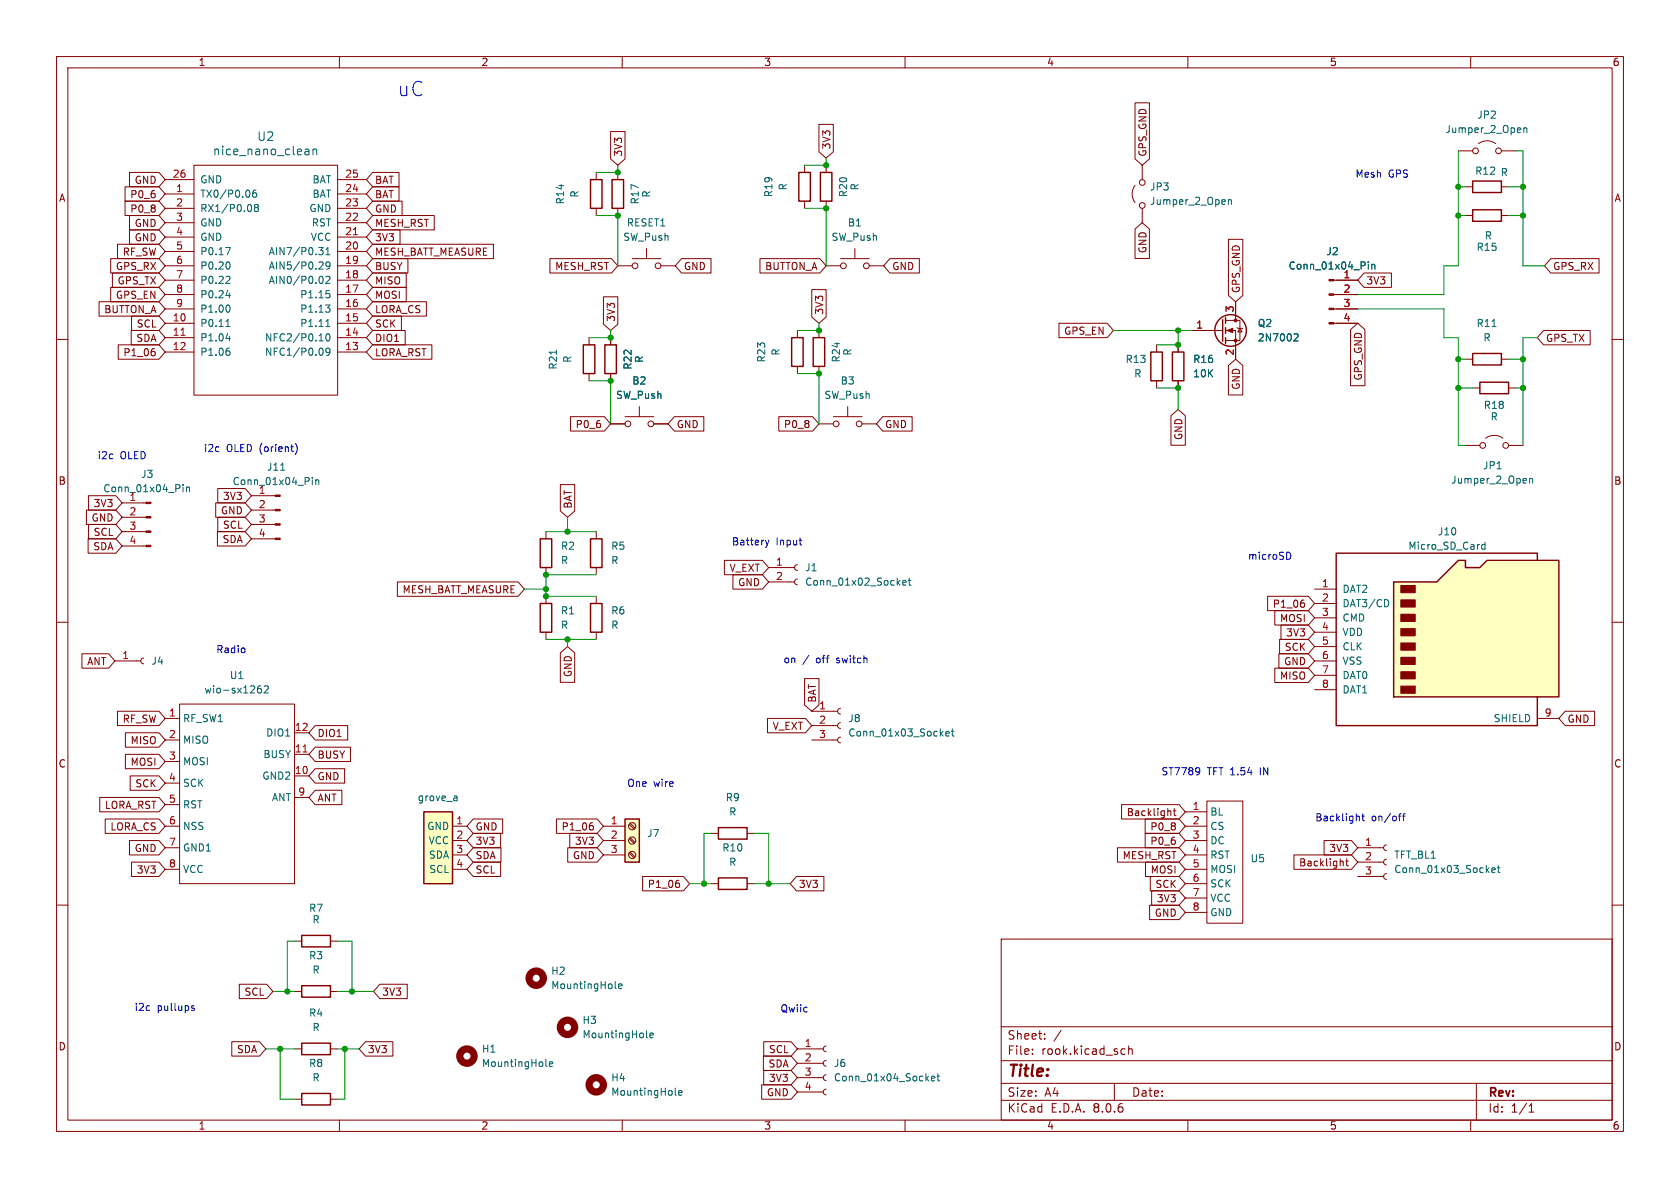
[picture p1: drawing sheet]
<svg xmlns="http://www.w3.org/2000/svg" width="297mm" height="210mm" viewBox="0 0 297 210" stroke-linecap="round" stroke-linejoin="round" font-family="sans-serif">
<g fill="none" stroke="#840000" stroke-width=".18">
<path d="M10 10h277v190h-277zM12 12h273v186h-273zM60 10v2M110 10v2M160 10v2M210 10v2M260 10v2M10 60h2M285 60h2M10 110h2M285 110h2M10 160h2"/>
<path d="M285 160h2M177 166h108v32h-108zM60 198v2M110 198v2M160 198v2M177 194.5h108M177 191.5h108M177 187.5h108M177 181.5h108M182.5 186.3v.1M182.5 185.5v.1M184.7 183.6v.1"/>
<path d="M184.7 182.8v.1M187.6 182.1l-1.3 2M197 191.5v3M198.5 185.4l.4 .1M198.9 186.3l-.4 .1M199.5 185.5l.2-.1 .4 .1 .1 .9M199.5 184.9v1.5M210 198v2M260 198v2M261 191.5v6.5M270.3 196.6h.9M270.3 195.5l.4-.4v1.5"/>
</g>
<circle cx="94.8" cy="172.9" r="1.27" fill="none" stroke="#840000" stroke-width="1.3"/>
<path d="M108.8 174.6l.1 .2M109.4 174.3l.6-.1-.1-.2-.4-.1-.1 .2v.6h.5" fill="none" stroke="#006464" stroke-width=".18"/>
<path d="M110.5 144.8h2.5v7.6h-2.5z" fill="#ffffc2"/>
<g fill="none" stroke="#840000" stroke-width=".25">
<path d="M260.3 32h5.1v2h-5.1zM260.3 37.1h5.1v2h-5.1zM140 59.7h2v5.1h-2zM143.8 59.7h2v5.1h-2zM103.1 61h2.1v5h-2.1zM106.9 61h2.1v5h-2.1zM260.3 62.5h5.1v2h-5.1zM261.6 67.6h5.1v2h-5.1zM95.5 95.3h2v5h-2zM104.4 95.3h2v5h-2zM95.5 106.7h2v5.1h-2zM110.5 144.8h2.5v7.6h-2.5z"/>
<path d="M127 146.3h5.1v2h-5.1zM127 155.2h5.1v2h-5.1zM53.3 174.2h5.1v2.1h-5.1zM53.3 165.4h5.1v2h-5.1zM53.3 184.4h5.1v2h-5.1zM53.3 193.3h5.1v2h-5.1z"/>
</g>
<g fill="none" stroke="#840000" stroke-width=".18">
<path d="M29.2 34.3h5.1M29.2 36.8h5.1M29.2 39.4h5.1M29.2 31.8h5.1M34.3 29.2h25.4v40.7h-25.4zM59.7 34.3h5.1M59.7 36.8h5.1M59.7 39.4h5.1M59.7 31.8h5.1M200.7 32.8a2.54 2.54 0 0 0 0 3M201.9 29.2v2.6M201.9 36.8v2.6"/>
<path d="M257.8 26.7h2.5M259.1 33h1.2M259.1 38.1h1.2M261.4 25.4a2.54 2.54 0 0 1 3 0M265.4 33h1.3M265.4 26.7h2.6M265.4 38.1h1.3M29.2 57.2h5.1M29.2 59.7h5.1M29.2 54.6h5.1M29.2 52.1h5.1M29.2 49.5h5.1"/>
<path d="M29.2 47h5.1M29.2 44.5h5.1M29.2 41.9h5.1M59.7 57.2h5.1M59.7 59.7h5.1M59.7 54.6h5.1M59.7 52.1h5.1M59.7 49.5h5.1M59.7 47h5.1M59.7 44.5h5.1M59.7 41.9h5.1M104.1 59.7v1.3"/>
<path d="M107.9 59.7v1.3M141 58.4v1.3M144.8 58.4v1.3M29.2 62.2h5.1M59.7 62.2h5.1M104.1 66v1.3M107.9 74.9h2.6M107.9 66v1.3M110.5 73.7h5.1M113 71.9v1.8M115.6 74.9h2.5M141 64.8v1.2"/>
<path d="M144.8 74.9h2.5M144.8 64.8v1.2M147.3 73.7h5.1M149.9 71.9v1.8M152.4 74.9h2.5M259.1 63.5h1.2M260.3 68.6h1.3M265.4 63.5h1.3M266.7 68.6h1.3M21.6 96.5h4.2M21.6 94h4.2M21.6 91.4h4.2"/>
<path d="M21.6 88.9h4.2M44.4 95.3h4.3M44.4 92.7h4.3M44.4 90.2h4.3M44.4 87.6h4.3M96.5 94v1.3M105.4 94v1.3M141 99.8l-.4 .2-.1 .3 .1 .4 .4 .1M20.3 116.8h4.6M25.4 116.3l-.4 .2-.1 .3 .1 .4 .4 .1M96.5 100.3v1.3M96.5 105.4v1.3"/>
<path d="M96.5 111.8v1.2M105.4 100.3v1.3M135.9 102.9h4.6M135.9 100.3h4.6M141 102.4l-.4 .1-.1 .4 .1 .3 .4 .2M29.2 130.8h2.5M29.2 127h2.5M29.2 134.6h2.5M29.2 138.4h2.5M31.7 124.5h20.4v31.7h-20.4zM52.1 137.2h2.5M52.1 133.4h2.5"/>
<path d="M52.1 129.5h2.5M143.5 130.8h4.6M143.5 128.3h4.6M143.5 125.7h4.6M148.6 130.3l-.4 .2-.1 .3 .1 .4 .4 .1M148.6 127.8l-.4 .1-.1 .4 .1 .3 .4 .2M148.6 125.2l-.4 .2-.1 .3 .1 .4 .4 .1M29.2 146.1h2.5M29.2 142.2h2.5M29.2 149.9h2.5M29.2 153.7h2.5M52.1 141h2.5"/>
<path d="M106.7 146.1h3.8M106.7 148.6h3.8M106.7 151.1h3.8M111.2 150.8l.9 .8M111.2 148.3l.9 .8M111.2 145.7l.9 .9M111.4 150.6l.9 .9M111.4 148.1l.9 .8M111.4 145.5l.9 .9M125.7 147.3h1.3M125.7 156.2h1.3M132.1 147.3h1.2"/>
<path d="M132.1 156.2h1.2M52.1 175.3h1.2M52.1 166.4h1.2M58.4 175.3h1.3M58.4 166.4h1.3M52.1 185.4h1.2M52.1 194.3h1.2M58.4 185.4h1.3M58.4 194.3h1.3M141 185.4h4.5M141 193h4.5M141 190.5h4.5"/>
<path d="M141 188h4.5M146 192.5l-.3 .2-.2 .3 .2 .4 .3 .1M146 190l-.3 .1-.2 .4 .2 .4 .3 .1M146 187.5l-.3 .1-.2 .4 .2 .3 .3 .2M146 184.9l-.3 .2-.2 .3 .2 .4 .3 .1"/>
<circle cx="201.9" cy="36.3" r=".51"/>
<circle cx="201.9" cy="32.3" r=".51"/>
<circle cx="260.9" cy="26.7" r=".51"/>
<circle cx="264.9" cy="26.7" r=".51"/>
<circle cx="111" cy="74.9" r=".51"/>
<circle cx="115.1" cy="74.9" r=".51"/>
<circle cx="147.8" cy="74.9" r=".51"/>
<circle cx="151.9" cy="74.9" r=".51"/>
<circle cx="111.8" cy="151.1" r=".63"/>
<circle cx="111.8" cy="146" r=".63"/>
<circle cx="111.8" cy="148.6" r=".63"/>
</g>
<g fill="none" stroke="#006464" stroke-width=".18">
<path d="M44.4 36.3l.1 .3-.1 .7M45.2 36.7l-.2-.3 .2-.3h.2l.3 .3-.3 .3M45.2 36.7l-.2 .2v.4l.2 .1 .4-.1 .1-.1v-.3l-.3-.2M45.2 36.7h.2M45.3 33.6l-.4 .1a.86 .86 0 0 0 0 1.2l.4-.2 .1-.4-.3-.2h-.3l-.1 .2M54.1 26.4h.4l.1 1M54.6 27.3l-.5 .1M54.6 26.7l-.5 .1M55.3 26.5l.3-.1h.3l.1 1M55.3 26.4v1M217.2 35.3v.8M217.2 35.4l.1-.1 .3 .1 .1 .7"/>
<path d="M269.4 22.6v.8M269.4 22.7l.2-.1 .3 .1v.7M39.9 43.8h.8l-.5 1.2M39.9 57.7h.8M39.9 59.8h.8M39.9 52.2h.8M40.2 56.6l.1-.1v1.2M40.4 46.3a.79 .79 0 0 1 0 1.3M40.4 53.9a.79 .79 0 0 1 0 1.3M40.4 48.8l.3 .3-.1 .3-.7 .7h.8M40.5 51.8v.8M40.5 59.4v.9"/>
<path d="M56.3 43.8h.8l-.4 .4 .4 .2v.4l-.2 .2h-.4M56.9 46.3l.2 .2v.3l-.8 .8h.8M56.9 48.9l.2 .4-.2 .7M57.5 53.9h.8l-.4 .5M57.6 57.7h.7M57.6 49l.5-.2 .2 .4-.8 .9h.8M57.6 44.1l.4-.3v1.2M57.6 45h.7M57.7 51.4h.6M57.8 59.1l.1-.1a.68 .68 0 0 1 .4 .6 .68 .68 0 0 1-.4 .7 .84 .84 0 0 1-.1-1.2zM57.8 56.6l.2-.1v1.2M58.1 51.9l.2 .2v.3l-.2 .2"/>
<path d="M58.1 54.4l.2 .2v.3l-.2 .3M58.3 46.8l-.2 .3-.4-.1-.1-.2 .1-.4 .4-.1 .2 .1a.84 .84 0 0 1-.3 1.2h-.3M263.8 57.7h.7M40.3 61.5h.2M40.4 62l.3 .3v.3l-.3 .2M56.4 60.3h.7M57 61.7l.1 .3-.1 .7M58.3 62.1l-.2 .2h-.4l-.1-.2 .1-.5 .4-.1 .2 .2a.84 .84 0 0 1-.3 1.1h-.3M98.4 61.9v.7M32.4 85.7v.1M32.4 86.1v.8M33 86.1v.8"/>
<path d="M33 86.2l.1-.1 .3 .1 .1 .7M49.6 83.1h.7M55.2 84.4v.1M55.2 84.8v.9M55.8 84.8v.9M55.8 84.9l.2-.1 .3 .1 .1 .8M159.6 103l.6-.1-.1-.2-.3-.1-.2 .2v.6h.5M160.6 102.6h.4M160.7 102.2v1.1l.3 .1M45.5 122l.3-.3 .3 .1 .1 .2v.3l-.2 .2-.4-.1-.1-.1M46.1 121.2l-.3 .1-.3 .5M46.7 121.4l.5-.2 .2 .4-.7 .9h.7"/>
<path d="M167.2 129.7l.6-.1v-.3h-.4l-.2 .2 .1 .6h.5M168.2 129.3h.5M168.4 128.8v1.1l.3 .2M96.5 188.4l.2 .1M97.1 188.1l.6-.1v-.2l-.4-.1-.2 .2 .1 .6h.5M114.3 183.3l.2 .2M114.9 183l.6-.1-.1-.2-.3-.1-.2 .2 .1 .6h.4M119.4 193.4l.2 .2M120 193.2l.6-.1-.1-.3h-.3l-.2 .2v.6h.5M164.7 190.7l.6-.2-.1-.2-.4-.1-.1 .2v.6h.5M165.6 190.2h.5M165.8 189.8v1.1l.3 .2"/>
</g>
<g fill="none" stroke="#840000" stroke-width="1.3">
<circle cx="82.5" cy="186.7" r="1.27"/>
<circle cx="100.3" cy="181.6" r="1.27"/>
<circle cx="105.4" cy="191.8" r="1.27"/>
</g>
<path d="M32 59.3h.7M62.5 41.5h.7M53.6 132.9h.7" fill="none" stroke="#a90000" stroke-width=".18"/>
<g fill="#840000" stroke="#840000" stroke-width=".18">
<path d="M48.7 95.1h.8v.3h-.8z"/>
<path d="M48.7 92.6h.8v.2h-.8z"/>
<path d="M48.7 90h.8v.3h-.8z"/>
<path d="M48.7 87.5h.8v.3h-.8z"/>
<path d="M25.8 96.4h.9v.2h-.9z"/>
<path d="M25.8 93.9h.9v.2h-.9z"/>
<path d="M25.8 91.3h.9v.3h-.9z"/>
<path d="M25.8 88.8h.9v.2h-.9z"/>
</g>
<path d="M74.9 143.5h5.1v12.7h-5.1z" fill="#ffffc2"/>
<g fill="none" stroke="#840000" stroke-width=".25">
<path d="M141.2 30.5h2.1v5.1h-2.1zM145 30.5h2.1v5.1h-2.1zM216.2 56.5v3.8M216.7 56.1v1.1M216.7 57.9v1M216.7 59.7v1M104.4 106.7h2v5.1h-2zM74.9 143.5h5.1v12.7h-5.1z"/>
<circle cx="217.6" cy="58.4" r="2.79"/>
</g>
<g fill="none" stroke="#840000" stroke-width=".18">
<path d="M142.2 29.2v1.3M142.2 35.6v1.2M146 29.2v1.3M146 35.6v1.2M109.2 47h2.6M111.8 45.7h5M114.3 43.9v1.8M116.8 47h2.6M146 47h2.6M148.6 45.7h5.1M151.1 43.9v1.8M153.7 47h2.5"/>
<path d="M210.8 58.4h5.4M216.7 58.4h1.7v5.1M216.7 56.6h2.5v3.6h-2.5M218.4 53.3v3.3M218.7 57.9l.1 .1h.8l.1 .2M219.2 58l.4 .7h-.8zM105.4 105.4v1.3M105.4 111.8v1.2M80 146.1h2.5M80 148.6h2.5M80 151.1h2.5M80 153.7h2.5"/>
<circle cx="112.3" cy="47" r=".51"/>
<circle cx="116.3" cy="47" r=".51"/>
<circle cx="149.1" cy="47" r=".51"/>
<circle cx="153.2" cy="47" r=".51"/>
</g>
<path d="M229 59l.4 .1 .1 .3-.8 .9h.8M80.6 140.7l.2 .2v.6M80.8 141.5h-.1M80.8 141l-.1 .1" fill="none" stroke="#006464" stroke-width=".18"/>
<g fill="#840000" stroke="#840000" stroke-width=".18">
<path d="M216.9 58.4l1-.4v.8z"/>
<circle cx="218.4" cy="60.2" r=".25"/>
<circle cx="218.4" cy="56.6" r=".25"/>
</g>
<path d="M246.4 102.9h7.6l3.8-3.8h1.3v1.2h2.5l1.3-1.2h12.7v24.1h-29.2z" fill="#ffffc2"/>
<g fill="#840000" stroke="#840000" stroke-width=".18">
<path d="M247.6 121.3h2.6v1.3h-2.6z"/>
<path d="M247.6 118.7h2.6v1.3h-2.6z"/>
<path d="M247.6 116.2h2.6v1.3h-2.6z"/>
<path d="M247.6 113.7h2.6v1.2h-2.6z"/>
<path d="M247.6 111.1h2.6v1.3h-2.6z"/>
<path d="M247.6 108.6h2.6v1.3h-2.6z"/>
<path d="M247.6 106h2.6v1.3h-2.6z"/>
<path d="M247.6 103.5h2.6v1.3h-2.6z"/>
<path d="M234.9 57h.9v.3h-.9z"/>
<path d="M234.9 54.5h.9v.2h-.9z"/>
<path d="M234.9 51.9h.9v.3h-.9z"/>
<path d="M234.9 49.4h.9v.3h-.9z"/>
</g>
<path d="M104.4 31.8h2v5h-2zM108.2 31.8h2v5h-2zM203.5 62.2h2v5.1h-2zM207.3 62.2h2v5.1h-2zM271.8 99.1v-1.3h-35.6v30.5h35.6v-5.1M246.4 102.9h7.6l3.8-3.8h1.3v1.2h2.5l1.3-1.2h12.7v24.1h-29.2z" fill="none" stroke="#840000" stroke-width=".25"/>
<g fill="none" stroke="#840000" stroke-width=".18">
<path d="M200.7 18.2h2.5v9.9l-1.3 1.1-1.2-1.1zM22.1 33h6l1.1 1.3-1.1 1.3h-6zM22.1 35.6h6l1.1 1.2-1.1 1.3h-6zM22.9 30.5h5.2l1.1 1.3-1.1 1.2h-5.2zM22.9 38.1h5.2l1.1 1.3-1.1 1.2h-5.2zM65.9 35.6h5.2v2.5h-5.2l-1.1-1.3zM65.9 30.5h4.6v2.5h-4.6l-1.1-1.2zM65.9 38.1h10.9v2.5h-10.9l-1.1-1.2zM65.9 33h4.6v2.6h-4.6l-1.1-1.3zM105.4 30.5v1.3M105.4 36.8v1.3M107.9 23.3h2.6v4.8l-1.3 1.1-1.3-1.1z"/>
<path d="M109.2 30.5v1.3M109.2 36.8v1.3M144.8 22h2.5v4.8l-1.3 1.1-1.2-1.1zM17.5 53.3h10.6l1.1 1.3-1.1 1.3h-10.6zM19.6 50.8h8.5l1.1 1.3-1.1 1.2h-8.5zM19.6 45.7h8.5l1.1 1.3-1.1 1.3h-8.5zM19.9 48.3h8.2l1.1 1.2-1.1 1.3h-8.2zM20.8 43.2h7.3l1.1 1.3-1.1 1.2h-7.3zM22.9 40.6h5.2l1.1 1.3-1.1 1.3h-5.2zM23.2 58.4h4.9l1.1 1.3-1.1 1.3h-4.9zM23.3 55.9h4.8l1.1 1.3-1.1 1.2h-4.8zM65.9 45.7h6.2v2.6h-6.2l-1.1-1.3z"/>
<path d="M65.9 58.4h5.7v2.6h-5.7l-1.1-1.3zM65.9 55.9h5.1v2.5h-5.1l-1.1-1.2zM65.9 53.3h9.5v2.6h-9.5l-1.1-1.3zM65.9 50.8h5.9v2.5h-5.9l-1.1-1.2zM65.9 48.3h5.9v2.5h-5.9l-1.1-1.3zM65.9 40.6h4.8v2.6h-4.8l-1.1-1.3zM65.9 43.2h21.3v2.5h-21.3l-1.1-1.2zM97.2 45.7h10.9l1.1 1.3-1.1 1.3h-10.9zM106.7 52.5h2.5v4.8l-1.3 1.1-1.2-1.1zM107.9 59.7v1.3M120.5 45.7h5.2v2.6h-5.2l-1.1-1.3zM134.4 45.7h10.5l1.1 1.3-1.1 1.3h-10.5z"/>
<path d="M143.5 51.2h2.6v4.8l-1.3 1.2-1.3-1.2zM157.3 45.7h5.2v2.6h-5.2l-1.1-1.3zM187.2 57.1h8.5l1.1 1.3-1.1 1.3h-8.5zM200.7 40.5l1.2-1.1 1.3 1.1v5.2h-2.5zM210.8 58.4h2.6M217.2 42.3h2.5v9.9l-1.3 1.1-1.2-1.1zM218.4 53.3v2.6M235.8 57.2h4.2M235.8 54.6h4.2M235.8 52.1h4.2M235.8 49.5h4.2M238.8 58.3l1.2-1.1 1.3 1.1v9.9h-2.5z"/>
<path d="M241.1 48.3h4.9v2.5h-4.9l-1.1-1.3zM272.9 58.4h8.2v2.6h-8.2l-1.1-1.3zM274.2 45.7h8.5v2.6h-8.5l-1.2-1.3zM20.9 61h7.2l1.1 1.2-1.1 1.3h-7.2zM27.3 62.2l.1 .2-.1 .4M65.9 61h10.4v2.5h-10.4l-1.1-1.3zM100.8 73.7h6l1.1 1.2-1.1 1.3h-6zM107.9 74.9h2.6M107.9 66v1.3M115.6 74.9h2.5M119.2 73.7h5.2v2.5h-5.2l-1.1-1.3zM137.7 73.7h6l1.1 1.2-1.1 1.3h-6z"/>
<path d="M156.1 73.7h5.2v2.5h-5.2l-1.2-1.3zM204.5 61v1.2M204.5 67.3v1.3M207 73.5l1.3-1.1 1.3 1.1v5.2h-2.6zM208.3 61v1.2M208.3 67.3v1.3M217.2 64.6l1.2-1.1 1.3 1.1v5.2h-2.5zM218.4 61v2.5M259.1 78.7h2.5M262.6 77.5a2.54 2.54 0 0 1 3.1 0M266.7 78.7h2.5M15.3 90.2h5.2l1.1 1.2-1.1 1.3h-5.2z"/>
<path d="M15.6 95.2h4.9l1.1 1.3-1.1 1.3h-4.9zM15.6 87.6h4.9l1.1 1.3-1.1 1.3h-4.9zM15.6 92.7h4.9l1.1 1.3-1.1 1.3h-4.9zM38.1 88.9h5.2l1.1 1.3-1.1 1.2h-5.2zM38.4 94h4.9l1.1 1.3-1.1 1.2h-4.9zM38.5 91.4h4.8l1.1 1.3-1.1 1.3h-4.8zM38.5 86.4h4.8l1.1 1.2-1.1 1.3h-4.8zM99.1 85.7h2.5v4.6l-1.3 1.1-1.2-1.1zM128.1 99.1h6.7l1.1 1.2-1.1 1.3h-6.7zM14.5 115.6h4.7l1.1 1.2-1.1 1.3h-4.7zM70.2 102.9h21.4l1.1 1.2-1.1 1.3h-21.4zM99.1 115.4l1.2-1.1 1.3 1.1v5.2h-2.5z"/>
<path d="M129.6 101.6h5.2l1.1 1.3-1.1 1.2h-5.2zM142.2 120h2.6v4.6l-1.3 1.1-1.3-1.1zM224.1 105.4h7.2l1.1 1.3-1.1 1.3h-7.2zM225.4 107.9h5.9l1.1 1.3-1.1 1.3h-5.9zM225.4 118.1h5.9l1.1 1.3-1.1 1.3h-5.9zM226.1 115.6h5.2l1.1 1.2-1.1 1.3h-5.2zM226.2 113h5.1l1.1 1.3-1.1 1.3h-5.1zM226.5 110.5h4.8l1.1 1.3-1.1 1.2h-4.8zM230.5 106.6l.1 .2-.1 .5M232.4 104.1h3.8M232.4 106.7h3.8M232.4 109.2h3.8"/>
<path d="M232.4 111.8h3.8M232.4 114.3h3.8M232.4 116.8h3.8M232.4 119.4h3.8M20.8 125.7h7.3l1.1 1.3-1.1 1.3h-7.3zM22.2 129.5h5.9l1.1 1.3-1.1 1.3h-5.9zM22.2 133.3h5.9l1.1 1.3-1.1 1.3h-5.9zM23 137.2h5.1l1.1 1.2-1.1 1.3h-5.1zM55.7 132.1h6.3v2.5h-6.3l-1.1-1.2zM55.7 135.9h5.2v2.5h-5.2l-1.1-1.2zM55.7 128.3h5.8v2.5h-5.8l-1.1-1.3zM55.7 139.7h4.7v2.5h-4.7l-1.1-1.2z"/>
<path d="M135.7 127h6.7l1.1 1.3-1.1 1.2h-6.7zM232.4 121.9h3.8M271.8 127h3.8M276.7 125.7h5.2v2.6h-5.2l-1.1-1.3zM17.6 141h10.5l1.1 1.2-1.1 1.3h-10.5zM18.6 144.8h9.5l1.1 1.3-1.1 1.2h-9.5zM22.9 148.6h5.2l1.1 1.3-1.1 1.2h-5.2zM23.3 152.4h4.8l1.1 1.3-1.1 1.2h-4.8zM83.7 147.3h4.8v2.6h-4.8l-1.2-1.3zM83.7 144.8h5.2v2.5h-5.2l-1.2-1.2zM83.7 152.4h4.8v2.5h-4.8l-1.2-1.2zM83.7 149.9h4.9v2.5h-4.9l-1.2-1.3z"/>
<path d="M98.4 144.8h7.2l1.1 1.3-1.1 1.2h-7.2zM100.4 149.9h5.2l1.1 1.2-1.1 1.3h-5.2zM100.7 147.3h4.9l1.1 1.3-1.1 1.3h-4.9zM104.8 146l.1 .2-.1 .5M113.6 154.9h7.2l1.1 1.3-1.1 1.3h-7.2zM120 156.2l.1 .1-.1 .5M140.8 154.9h4.9v2.6h-4.9l-1.1-1.3zM197.5 149.9h10.9l1.1 1.2-1.1 1.3h-10.9zM198.3 142.2h10.1l1.1 1.3-1.1 1.3h-10.1zM202.4 147.3h6l1.1 1.3-1.1 1.3h-6zM202.4 144.8h6l1.1 1.3-1.1 1.2h-6zM202.5 152.4h5.9l1.1 1.3-1.1 1.2h-5.9z"/>
<path d="M203.4 154.9h5l1.1 1.3-1.1 1.3h-5zM203.6 157.5h4.8l1.1 1.3-1.1 1.2h-4.8zM206.8 143.3l.2 .2v.7M207.4 143.3h.5M207.6 142.9v1.1l.3 .2M209.5 143.5h3.9M209.5 146.1h3.9M209.5 148.6h3.9M209.5 151.1h3.9M209.5 153.7h3.9M209.5 156.2h3.9M209.5 158.8h3.9"/>
<path d="M213.4 141.6h6.3v21.6h-6.3zM228.8 151.1h10.1l1.1 1.3-1.1 1.3h-10.1zM234.1 148.6h4.8l1.1 1.3-1.1 1.2h-4.8zM237.3 152.2l.2 .2v.7M237.9 152.2h.5M238.1 151.8v1.1l.3 .2M240 154.9h4.6M240 152.4h4.6M240 149.9h4.6M245.1 154.4l-.3 .2-.2 .3 .2 .4 .3 .1M245.1 151.9l-.3 .1-.2 .4 .2 .4 .3 .1M245.1 149.4l-.3 .1-.2 .4 .2 .3 .3 .2"/>
<path d="M42.3 174h4.8l1.2 1.3-1.2 1.2h-4.8zM67.2 174h4.8v2.5h-4.8l-1.2-1.2zM203.2 160h5.2l1.1 1.3-1.1 1.3h-5.2zM209.5 161.3h3.9M41 184.1h4.9l1.1 1.3-1.1 1.3h-4.9zM64.6 184.1h4.9v2.6h-4.9l-1.1-1.3zM134.7 191.8h5.2l1.1 1.2-1.1 1.3h-5.2zM135 186.7h4.9l1.1 1.3-1.1 1.2h-4.9zM135 184.1h4.9l1.1 1.3-1.1 1.3h-4.9zM135 189.2h4.9l1.1 1.3-1.1 1.3h-4.9z"/>
<circle cx="262.1" cy="78.7" r=".51"/>
<circle cx="266.2" cy="78.7" r=".51"/>
</g>
<g fill="none" stroke="#006464" stroke-width=".18">
<path d="M229 59l.4 .1 .1 .3-.8 .9h.8M241.9 46.3v.1M241.9 46.7v.9M242.5 46.7v.9M242.5 46.8l.2-.1 .3 .1 .1 .8M261.9 96.9l.3 .2 .3-.1M262.5 95.8v1.3M262.5 96.3h-.3l-.3 .2M270.4 84.6v.8M270.4 84.7l.2-.1h.3l.1 .8M245.3 106.1l.2 .4-.2 .7M263.7 153.8l.6-.1v-.2l-.4-.1-.2 .2 .1 .6h.5"/>
<path d="M264.7 153.4h.5M264.9 153v1.1l.3 .1"/>
</g>
<g fill="none" stroke="#0000c2" stroke-width=".18">
<path d="M52.2 78.4a1.46 1.46 0 0 1 0 1.9M135.3 95.5l.3 .8M135.6 96.3l-.1 .4M135.9 95.5l-.3 .8M141.3 95.5h.4M141.6 96.3h.1M227.8 97.6a.68 .68 0 0 1 .4 .6 .68 .68 0 0 1-.4 .7M43.3 114.7v.6M211.9 135.7l.1 .1a1.07 1.07 0 0 1-.1 1.1M212.1 136.3l-.2 .2M240.1 144.3l.2 .1v.7M240.7 144.3h.5"/>
<path d="M240.9 143.8v1.1l.3 .2M247.2 144.3h.5M247.7 143.8l-.3 .2M247.9 144.3h.5M248.4 143.8l-.3 .2v1.1M33.9 178.2l.4 .1 .1 .2-.2 .1h-.4M33.9 177.9h.4"/>
</g>
<g fill="none" stroke="#009600" stroke-width=".18">
<path d="M105.4 38.1h3.8v8.9M109.2 29.2v1.3h-3.8M142.2 36.8h3.8v10.2M146 27.9v1.3h-3.8M257.8 38.1h1.3M257.8 26.7v20.3h-2.5v5.1h-15.3M257.8 33h1.3M266.7 38.1h2.5M266.7 33h2.5M268 26.7h1.2v20.3h3.8M107.9 58.4v1.3h-3.8M144.8 57.2v1.2h-3.8"/>
<path d="M196.8 58.4h14M208.3 58.4v2.6h-3.8M240 54.6h15.3v5.1h2.5v19h1.3M271.8 59.7h-2.6v19M104.1 67.3h3.8v7.6M141 66h3.8v8.9M204.5 68.6h3.8v3.8M257.8 68.6h2.5M257.8 63.5h1.3M266.7 63.5h2.5M268 68.6h1.2M96.5 94h8.9"/>
<path d="M100.3 91.4v2.6M92.7 104.1h3.8M96.5 113h8.9M100.3 113v1.3M105.4 101.6h-8.9v3.8h8.9M121.9 156.2h3.8M125.7 147.3h-1.2v8.9M133.3 147.3h2.6v8.9M133.3 156.2h6.4M48.3 175.3h3.8M52.1 166.4h-1.3v8.9M59.7 166.4h2.5v8.9"/>
<path d="M59.7 175.3h6.3M47 185.4h5.1M49.5 185.4v8.9h2.6M59.7 185.4h3.8M61 185.4v8.9h-1.3"/>
</g>
<g fill="#009600" stroke="#009600" stroke-width=".18">
<circle cx="109.2" cy="38.1" r=".46"/>
<circle cx="109.2" cy="30.5" r=".46"/>
<circle cx="144.8" cy="58.4" r=".46"/>
<circle cx="107.9" cy="59.7" r=".46"/>
<circle cx="62.2" cy="175.3" r=".46"/>
<circle cx="50.8" cy="175.3" r=".46"/>
<circle cx="100.3" cy="113" r=".46"/>
<circle cx="100.3" cy="94" r=".46"/>
<circle cx="96.5" cy="105.4" r=".46"/>
<circle cx="107.9" cy="67.3" r=".46"/>
<circle cx="144.8" cy="66" r=".46"/>
<circle cx="96.5" cy="101.6" r=".46"/>
<circle cx="96.5" cy="104.1" r=".46"/>
<circle cx="49.5" cy="185.4" r=".46"/>
<circle cx="61" cy="185.4" r=".46"/>
<circle cx="135.9" cy="156.2" r=".46"/>
<circle cx="124.5" cy="156.2" r=".46"/>
<circle cx="257.8" cy="38.1" r=".46"/>
<circle cx="257.8" cy="33" r=".46"/>
<circle cx="269.2" cy="33" r=".46"/>
<circle cx="269.2" cy="38.1" r=".46"/>
<circle cx="257.8" cy="63.5" r=".46"/>
<circle cx="269.2" cy="63.5" r=".46"/>
<circle cx="269.2" cy="68.6" r=".46"/>
<circle cx="208.3" cy="61" r=".46"/>
<circle cx="208.3" cy="68.6" r=".46"/>
<circle cx="257.8" cy="68.6" r=".46"/>
<circle cx="146" cy="36.8" r=".46"/>
<circle cx="146" cy="29.2" r=".46"/>
<circle cx="208.3" cy="58.4" r=".46"/>
</g>
<text font-size="3.5" fill="#0000c2" x="70.3" y="17.3">uC</text>
<text font-size="2.8" fill="#840000" x="178" y="190.9">Title:</text>
<g font-size="2.1" fill="#006464">
<text x="37.6" y="27.7">nice_nano_clean</text>
<text x="45.4" y="25.1">U2</text>
</g>
<g font-size="2.1" fill="#840000">
<text x="178" y="184">Sheet:</text>
<text x="178" y="186.7">File:</text>
<text x="184.1" y="186.7">rook.kicad_sch</text>
<text x="178" y="196.9">KiCad</text>
<text x="178" y="194.1">Size:</text>
<text x="184.7" y="194.1">A4</text>
<text x="185.7" y="196.9">E.D.A.</text>
<text x="193.3" y="196.9">8.0.6</text>
<text x="200" y="194.1">Date:</text>
<text x="263" y="194.3">Rev:</text>
<text x="263" y="196.9">Id:</text>
<text x="267.1" y="196.9">1/1</text>
</g>
<g font-size="1.8" fill="#840000">
<text x="35" y="11.9">1</text>
<text x="85" y="11.9">2</text>
<text x="135" y="11.9">3</text>
<text x="185" y="11.9">4</text>
<text x="235" y="11.9">5</text>
<text x="285" y="11.9">6</text>
<text x="110.2" y="27.8" transform="rotate(-90 110.2 27.8)">3V3</text>
<text x="147" y="26.5" transform="rotate(-90 147 26.5)">3V3</text>
<text x="202.9" y="27.8" transform="rotate(-90 202.9 27.8)">GPS_GND</text>
<text x="10.3" y="35.9">A</text>
<text x="22.9" y="35.2">P0_6</text>
<text x="23.7" y="32.7">GND</text>
<text x="66.2" y="32.7">BAT</text>
<text x="66.2" y="35.2">BAT</text>
<text x="285.3" y="35.9">A</text>
<text x="22.9" y="37.8">P0_8</text>
<text x="23.7" y="40.3">GND</text>
<text x="66.2" y="37.8">GND</text>
<text x="66.2" y="40.3">MESH_RST</text>
<text x="20.4" y="47.9">GPS_RX</text>
<text x="21.6" y="45.4">RF_SW</text>
<text x="23.7" y="42.9">GND</text>
<text x="66.2" y="47.9">BUSY</text>
<text x="66.2" y="42.9">3V3</text>
<text x="66.2" y="45.4">MESH_BATT_MEASURE</text>
<text x="98" y="47.9">MESH_RST</text>
<text x="120.8" y="47.9">GND</text>
<text x="135.2" y="47.9">BUTTON_A</text>
<text x="157.6" y="47.9">GND</text>
<text x="202.9" y="44.9" transform="rotate(-90 202.9 44.9)">GND</text>
<text x="274.5" y="47.9">GPS_RX</text>
<text x="20.4" y="53">GPS_EN</text>
<text x="20.7" y="50.5">GPS_TX</text>
<text x="66.2" y="53">MOSI</text>
<text x="66.2" y="50.5">MISO</text>
<text x="219.4" y="51.9" transform="rotate(-90 219.4 51.9)">GPS_GND</text>
<text x="241.5" y="50.5">3V3</text>
<text x="18.3" y="55.6">BUTTON_A</text>
<text x="24.1" y="58.1">SCL</text>
<text x="66.2" y="58.1">SCK</text>
<text x="66.2" y="55.6">LORA_CS</text>
<text x="108.9" y="57" transform="rotate(-90 108.9 57)">3V3</text>
<text x="145.7" y="55.7" transform="rotate(-90 145.7 55.7)">3V3</text>
<text x="188" y="59.4">GPS_EN</text>
<text x="21.7" y="63.2">P1_06</text>
<text x="24" y="60.6">SDA</text>
<text x="66.2" y="63.2">LORA_RST</text>
<text x="66.2" y="60.6">DIO1</text>
<text x="273.2" y="60.6">GPS_TX</text>
<text x="219.4" y="69" transform="rotate(-90 219.4 69)">GND</text>
<text x="241" y="67.4" transform="rotate(-90 241 67.4)">GPS_GND</text>
<text x="101.7" y="75.9">P0_6</text>
<text x="119.5" y="75.9">GND</text>
<text x="138.5" y="75.9">P0_8</text>
<text x="156.4" y="75.9">GND</text>
<text x="209.2" y="77.9" transform="rotate(-90 209.2 77.9)">GND</text>
<text x="10.3" y="85.9">B</text>
<text x="16.5" y="89.9">3V3</text>
<text x="39.3" y="88.6">3V3</text>
<text x="285.3" y="85.9">B</text>
<text x="16.1" y="92.4">GND</text>
<text x="16.5" y="94.9">SCL</text>
<text x="38.9" y="91.1">GND</text>
<text x="39.3" y="93.7">SCL</text>
<text x="101.3" y="90" transform="rotate(-90 101.3 90)">BAT</text>
<text x="16.4" y="97.5">SDA</text>
<text x="39.2" y="96.2">SDA</text>
<text x="128.9" y="101.3">V_EXT</text>
<text x="71.1" y="105.1">MESH_BATT_MEASURE</text>
<text x="130.4" y="103.8">GND</text>
<text x="224.9" y="107.6">P1_06</text>
<text x="226.2" y="110.2">MOSI</text>
<text x="227.3" y="112.7">3V3</text>
<text x="15.3" y="117.8">ANT</text>
<text x="101.3" y="119.8" transform="rotate(-90 101.3 119.8)">GND</text>
<text x="226.9" y="117.8">GND</text>
<text x="227" y="115.3">SCK</text>
<text x="144.5" y="124.3" transform="rotate(-90 144.5 124.3)">BAT</text>
<text x="226.2" y="120.3">MISO</text>
<text x="21.6" y="128">RF_SW</text>
<text x="23" y="131.8">MISO</text>
<text x="56" y="130.5">DIO1</text>
<text x="136.5" y="129.2">V_EXT</text>
<text x="277" y="128">GND</text>
<text x="10.3" y="135.9">C</text>
<text x="23" y="135.6">MOSI</text>
<text x="56" y="134.3">BUSY</text>
<text x="285.3" y="135.9">C</text>
<text x="18.4" y="143.2">LORA_RST</text>
<text x="23.8" y="139.4">SCK</text>
<text x="56" y="138.1">GND</text>
<text x="56" y="141.9">ANT</text>
<text x="19.4" y="147">LORA_CS</text>
<text x="84" y="149.5">3V3</text>
<text x="84" y="147">GND</text>
<text x="99.2" y="147">P1_06</text>
<text x="101.5" y="149.5">3V3</text>
<text x="199.1" y="144.5">Backlight</text>
<text x="203.3" y="149.5">P0_6</text>
<text x="203.3" y="147">P0_8</text>
<text x="23.7" y="150.8">GND</text>
<text x="24.1" y="154.6">3V3</text>
<text x="84" y="154.6">SCL</text>
<text x="84" y="152.1">SDA</text>
<text x="101.2" y="152.1">GND</text>
<text x="198.4" y="152.1">MESH_RST</text>
<text x="203.3" y="154.6">MOSI</text>
<text x="229.6" y="153.4">Backlight</text>
<text x="234.9" y="150.8">3V3</text>
<text x="114.4" y="157.2">P1_06</text>
<text x="141.1" y="157.2">3V3</text>
<text x="204.2" y="157.2">SCK</text>
<text x="204.4" y="159.7">3V3</text>
<text x="204" y="162.2">GND</text>
<text x="43.1" y="176.2">SCL</text>
<text x="67.5" y="176.2">3V3</text>
<text x="10.3" y="185.9">D</text>
<text x="285.3" y="185.9">D</text>
<text x="41.8" y="186.4">SDA</text>
<text x="64.9" y="186.4">3V3</text>
<text x="135.8" y="188.9">SDA</text>
<text x="135.8" y="186.4">SCL</text>
<text x="135.8" y="191.5">3V3</text>
<text x="135.5" y="194">GND</text>
<text x="35" y="199.9">1</text>
<text x="85" y="199.9">2</text>
<text x="135" y="199.9">3</text>
<text x="185" y="199.9">4</text>
<text x="235" y="199.9">5</text>
<text x="285" y="199.9">6</text>
</g>
<g font-size="1.8" fill="#006464">
<text x="255.4" y="23.7">Jumper_2_Open</text>
<text x="261.1" y="21.2">JP2</text>
<text x="35.3" y="35.2">TX0/P0.06</text>
<text x="35.3" y="32.6">GND</text>
<text x="55.1" y="35.2">BAT</text>
<text x="55.1" y="32.6">BAT</text>
<text x="102.5" y="35" transform="rotate(-90 102.5 35)">R</text>
<text x="115.2" y="35" transform="rotate(-90 115.2 35)">R</text>
<text x="136.8" y="35" transform="rotate(-90 136.8 35)">R19</text>
<text x="139.3" y="33.8" transform="rotate(-90 139.3 33.8)">R</text>
<text x="150" y="35" transform="rotate(-90 150 35)">R20</text>
<text x="152" y="33.8" transform="rotate(-90 152 33.8)">R</text>
<text x="203.2" y="33.9">JP3</text>
<text x="260.7" y="31.1">R12</text>
<text x="265.2" y="31.3">R</text>
<text x="35.3" y="37.7">RX1/P0.08</text>
<text x="35.3" y="40.2">GND</text>
<text x="54.6" y="37.7">GND</text>
<text x="55" y="40.2">RST</text>
<text x="99.9" y="36.2" transform="rotate(-90 99.9 36.2)">R14</text>
<text x="110.7" y="40.2">RESET1</text>
<text x="113.1" y="36.2" transform="rotate(-90 113.1 36.2)">R17</text>
<text x="149.8" y="40.2">B1</text>
<text x="203.2" y="36.4">Jumper_2_Open</text>
<text x="35.3" y="42.8">GND</text>
<text x="35.3" y="45.3">P0.17</text>
<text x="35.3" y="47.9">P0.20</text>
<text x="47.4" y="47.9">AIN5/P0.29</text>
<text x="47.4" y="45.3">AIN7/P0.31</text>
<text x="54.8" y="42.8">VCC</text>
<text x="110.1" y="42.8">SW_Push</text>
<text x="146.9" y="42.8">SW_Push</text>
<text x="227.7" y="47.9">Conn_01x04_Pin</text>
<text x="234.4" y="45.3">J2</text>
<text x="260.9" y="44.6">R15</text>
<text x="262.4" y="42.5">R</text>
<text x="35.3" y="50.4">P0.22</text>
<text x="35.3" y="52.9">P0.24</text>
<text x="47.4" y="50.4">AIN0/P0.02</text>
<text x="53" y="52.9">P1.15</text>
<text x="35.3" y="58">P0.11</text>
<text x="35.3" y="55.5">P1.00</text>
<text x="53" y="58">P1.11</text>
<text x="53" y="55.5">P1.13</text>
<text x="222.3" y="58">Q2</text>
<text x="260.9" y="58">R11</text>
<text x="35.3" y="60.6">P1.04</text>
<text x="35.3" y="63.1">P1.06</text>
<text x="46.7" y="63.1">NFC1/P0.09</text>
<text x="46.7" y="60.6">NFC2/P0.10</text>
<text x="98.7" y="65.4" transform="rotate(-90 98.7 65.4)">R21</text>
<text x="101.2" y="64.2" transform="rotate(-90 101.2 64.2)">R</text>
<text x="111.9" y="65.4" transform="rotate(-90 111.9 65.4)">R22</text>
<text x="113.9" y="64.2" transform="rotate(-90 113.9 64.2)">R</text>
<text x="135.5" y="64.2" transform="rotate(-90 135.5 64.2)">R23</text>
<text x="138" y="63" transform="rotate(-90 138 63)">R</text>
<text x="148.7" y="64.2" transform="rotate(-90 148.7 64.2)">R24</text>
<text x="150.7" y="63" transform="rotate(-90 150.7 63)">R</text>
<text x="198.9" y="64.4">R13</text>
<text x="210.8" y="64.4">R16</text>
<text x="222.3" y="60.6">2N7002</text>
<text x="262.2" y="60.6">R</text>
<text x="108.8" y="70.7">SW_Push</text>
<text x="111.7" y="68.2">B2</text>
<text x="145.6" y="70.7">SW_Push</text>
<text x="148.5" y="68.2">B3</text>
<text x="200.4" y="66.9">R</text>
<text x="210.8" y="66.9">10K</text>
<text x="262.2" y="72.5">R18</text>
<text x="263.4" y="74.5">R</text>
<text x="47.1" y="83.4">J11</text>
<text x="262.1" y="83.2">JP1</text>
<text x="18.2" y="87.2">Conn_01x04_Pin</text>
<text x="22.8" y="88.6">1</text>
<text x="24.8" y="84.7">J3</text>
<text x="41" y="86">Conn_01x04_Pin</text>
<text x="45.6" y="87.4">1</text>
<text x="256.5" y="85.7">Jumper_2_Open</text>
<text x="254.1" y="94.8">J10</text>
<text x="99.1" y="97.4">R2</text>
<text x="99.1" y="99.9">R</text>
<text x="108" y="97.4">R5</text>
<text x="108" y="99.9">R</text>
<text x="142.2" y="101.2">J1</text>
<text x="248.9" y="97.4">Micro_SD_Card</text>
<text x="142.2" y="103.7">Conn_01x02_Socket</text>
<text x="237.2" y="105">DAT2</text>
<text x="237.2" y="107.5">DAT3/CD</text>
<text x="99.1" y="108.8">R1</text>
<text x="99.1" y="111.4">R</text>
<text x="108" y="108.8">R6</text>
<text x="108" y="111.4">R</text>
<text x="237.2" y="110.1">CMD</text>
<text x="237.2" y="112.6">VDD</text>
<text x="26.7" y="117.7">J4</text>
<text x="237.2" y="115.2">CLK</text>
<text x="237.2" y="117.7">VSS</text>
<text x="36" y="122.8">wio-sx1262</text>
<text x="40.5" y="120.2">U1</text>
<text x="237.2" y="120.2">DAT0</text>
<text x="237.2" y="122.8">DAT1</text>
<text x="32.3" y="127.9">RF_SW1</text>
<text x="32.3" y="131.7">MISO</text>
<text x="46.9" y="130.4">DIO1</text>
<text x="149.9" y="127.9">J8</text>
<text x="149.9" y="130.4">Conn_01x03_Socket</text>
<text x="264" y="127.9">SHIELD</text>
<text x="32.3" y="135.5">MOSI</text>
<text x="46.5" y="134.2">BUSY</text>
<text x="32.3" y="139.3">SCK</text>
<text x="32.3" y="143.1">RST</text>
<text x="46.3" y="138">GND2</text>
<text x="48" y="141.8">ANT</text>
<text x="73.7" y="141.8">grove_a</text>
<text x="128.2" y="141.8">R9</text>
<text x="32.3" y="146.9">NSS</text>
<text x="75.4" y="146.9">GND</text>
<text x="75.7" y="149.5">VCC</text>
<text x="114.3" y="148.2">J7</text>
<text x="128.8" y="144.4">R</text>
<text x="213.9" y="144.4">BL</text>
<text x="213.9" y="146.9">CS</text>
<text x="213.9" y="149.5">DC</text>
<text x="32.3" y="150.7">GND1</text>
<text x="32.3" y="154.5">VCC</text>
<text x="75.7" y="152">SDA</text>
<text x="75.8" y="154.5">SCL</text>
<text x="127.6" y="150.7">R10</text>
<text x="128.8" y="153.3">R</text>
<text x="213.9" y="152">RST</text>
<text x="213.9" y="154.5">MOSI</text>
<text x="221" y="152.6">U5</text>
<text x="246.4" y="152">TFT_BL1</text>
<text x="246.4" y="154.5">Conn_01x03_Socket</text>
<text x="54.5" y="161.4">R7</text>
<text x="213.9" y="157.1">SCK</text>
<text x="213.9" y="159.6">VCC</text>
<text x="55.1" y="163.4">R</text>
<text x="213.9" y="162.2">GND</text>
<text x="54.5" y="169.8">R3</text>
<text x="55.1" y="172.3">R</text>
<text x="97.3" y="172.5">H2</text>
<text x="54.5" y="179.9">R4</text>
<text x="97.3" y="175.1">MountingHole</text>
<text x="55.1" y="182.5">R</text>
<text x="102.9" y="181.2">H3</text>
<text x="102.9" y="183.7">MountingHole</text>
<text x="54.5" y="188.8">R8</text>
<text x="55.1" y="191.4">R</text>
<text x="85.1" y="186.3">H1</text>
<text x="85.1" y="188.8">MountingHole</text>
<text x="108" y="191.4">H4</text>
<text x="147.3" y="188.8">J6</text>
<text x="147.3" y="191.4">Conn_01x04_Socket</text>
<text x="108" y="193.9">MountingHole</text>
</g>
<g font-size="1.8" fill="#a90000">
<text x="30.4" y="31.5">26</text>
<text x="31" y="34">1</text>
<text x="60.9" y="34">24</text>
<text x="60.9" y="31.5">25</text>
<text x="31" y="36.6">2</text>
<text x="31" y="39.1">3</text>
<text x="31" y="41.7">4</text>
<text x="60.9" y="41.7">21</text>
<text x="60.9" y="39.1">22</text>
<text x="60.9" y="36.6">23</text>
<text x="31" y="44.2">5</text>
<text x="31" y="46.7">6</text>
<text x="60.9" y="46.7">19</text>
<text x="60.9" y="44.2">20</text>
<text x="31" y="49.3">7</text>
<text x="31" y="51.8">8</text>
<text x="60.9" y="51.8">17</text>
<text x="60.9" y="49.3">18</text>
<text x="237.4" y="49.3">1</text>
<text x="237.4" y="51.8">2</text>
<text x="30.4" y="56.9">10</text>
<text x="30.4" y="59.4">11</text>
<text x="31" y="54.4">9</text>
<text x="60.9" y="59.4">14</text>
<text x="60.9" y="56.9">15</text>
<text x="60.9" y="54.4">16</text>
<text x="211.4" y="58.2">1</text>
<text x="218.2" y="55.3" transform="rotate(-90 218.2 55.3)">3</text>
<text x="237.4" y="54.4">3</text>
<text x="237.4" y="56.9">4</text>
<text x="30.4" y="62">12</text>
<text x="60.9" y="62">13</text>
<text x="218.2" y="62.9" transform="rotate(-90 218.2 62.9)">2</text>
<text x="45.6" y="89.9">2</text>
<text x="22.8" y="91.2">2</text>
<text x="22.8" y="93.7">3</text>
<text x="45.6" y="92.5">3</text>
<text x="45.6" y="95">4</text>
<text x="22.8" y="96.3">4</text>
<text x="137.1" y="100.1">1</text>
<text x="137.1" y="102.6">2</text>
<text x="233.6" y="103.9">1</text>
<text x="233.6" y="106.4">2</text>
<text x="233.6" y="109">3</text>
<text x="233.6" y="111.5">4</text>
<text x="21.5" y="116.6">1</text>
<text x="233.6" y="114">5</text>
<text x="233.6" y="116.6">6</text>
<text x="233.6" y="119.1">7</text>
<text x="144.7" y="125.5">1</text>
<text x="233.6" y="121.7">8</text>
<text x="29.8" y="126.7">1</text>
<text x="29.8" y="130.6">2</text>
<text x="52" y="129.3">12</text>
<text x="144.7" y="128">2</text>
<text x="144.7" y="130.6">3</text>
<text x="273" y="126.7">9</text>
<text x="29.8" y="134.4">3</text>
<text x="52" y="136.9">10</text>
<text x="52" y="133.1">11</text>
<text x="29.8" y="138.2">4</text>
<text x="29.8" y="142">5</text>
<text x="52.6" y="140.7">9</text>
<text x="210.7" y="143.3">1</text>
<text x="29.8" y="145.8">6</text>
<text x="29.8" y="149.6">7</text>
<text x="80.6" y="145.8">1</text>
<text x="80.6" y="148.3">2</text>
<text x="107.9" y="145.8">1</text>
<text x="107.9" y="148.3">2</text>
<text x="210.7" y="145.8">2</text>
<text x="210.7" y="148.3">3</text>
<text x="241.2" y="149.6">1</text>
<text x="29.8" y="153.4">8</text>
<text x="80.6" y="150.9">3</text>
<text x="80.6" y="153.4">4</text>
<text x="107.9" y="150.9">3</text>
<text x="210.7" y="150.9">4</text>
<text x="210.7" y="153.4">5</text>
<text x="210.7" y="156">6</text>
<text x="241.2" y="152.1">2</text>
<text x="241.2" y="154.7">3</text>
<text x="210.7" y="158.5">7</text>
<text x="210.7" y="161">8</text>
<text x="142.2" y="185.2">1</text>
<text x="142.2" y="187.7">2</text>
<text x="142.2" y="190.2">3</text>
<text x="142.2" y="192.8">4</text>
</g>
<g font-size="1.8" fill="#0000c2">
<text x="239.5" y="31.6">Mesh</text>
<text x="245.4" y="31.6">GPS</text>
<text x="17.2" y="81.4">i2c</text>
<text x="21.2" y="81.4">OLED</text>
<text x="35.9" y="80.1">i2c</text>
<text x="40" y="80.1">OLED (orient)</text>
<text x="129.3" y="96.6">Battery</text>
<text x="137.2" y="96.6">Input</text>
<text x="220.5" y="99.2">microSD</text>
<text x="38.1" y="115.7">Radio</text>
<text x="138.4" y="117.5">on</text>
<text x="141.9" y="117.5">/</text>
<text x="144.4" y="117.5">off</text>
<text x="148.2" y="117.5">switch</text>
<text x="205.2" y="137.3">ST7789</text>
<text x="213.4" y="137.3">TFT 1.54</text>
<text x="223" y="137.3">IN</text>
<text x="110.8" y="139.3">One</text>
<text x="115.5" y="139.3">wire</text>
<text x="232.4" y="145.4">Backlight</text>
<text x="242.4" y="145.4">on/off</text>
<text x="23.7" y="178.9">i2c</text>
<text x="27.8" y="178.9">pullups</text>
<text x="137.9" y="179.2">Qwiic</text>
</g>
</svg>
